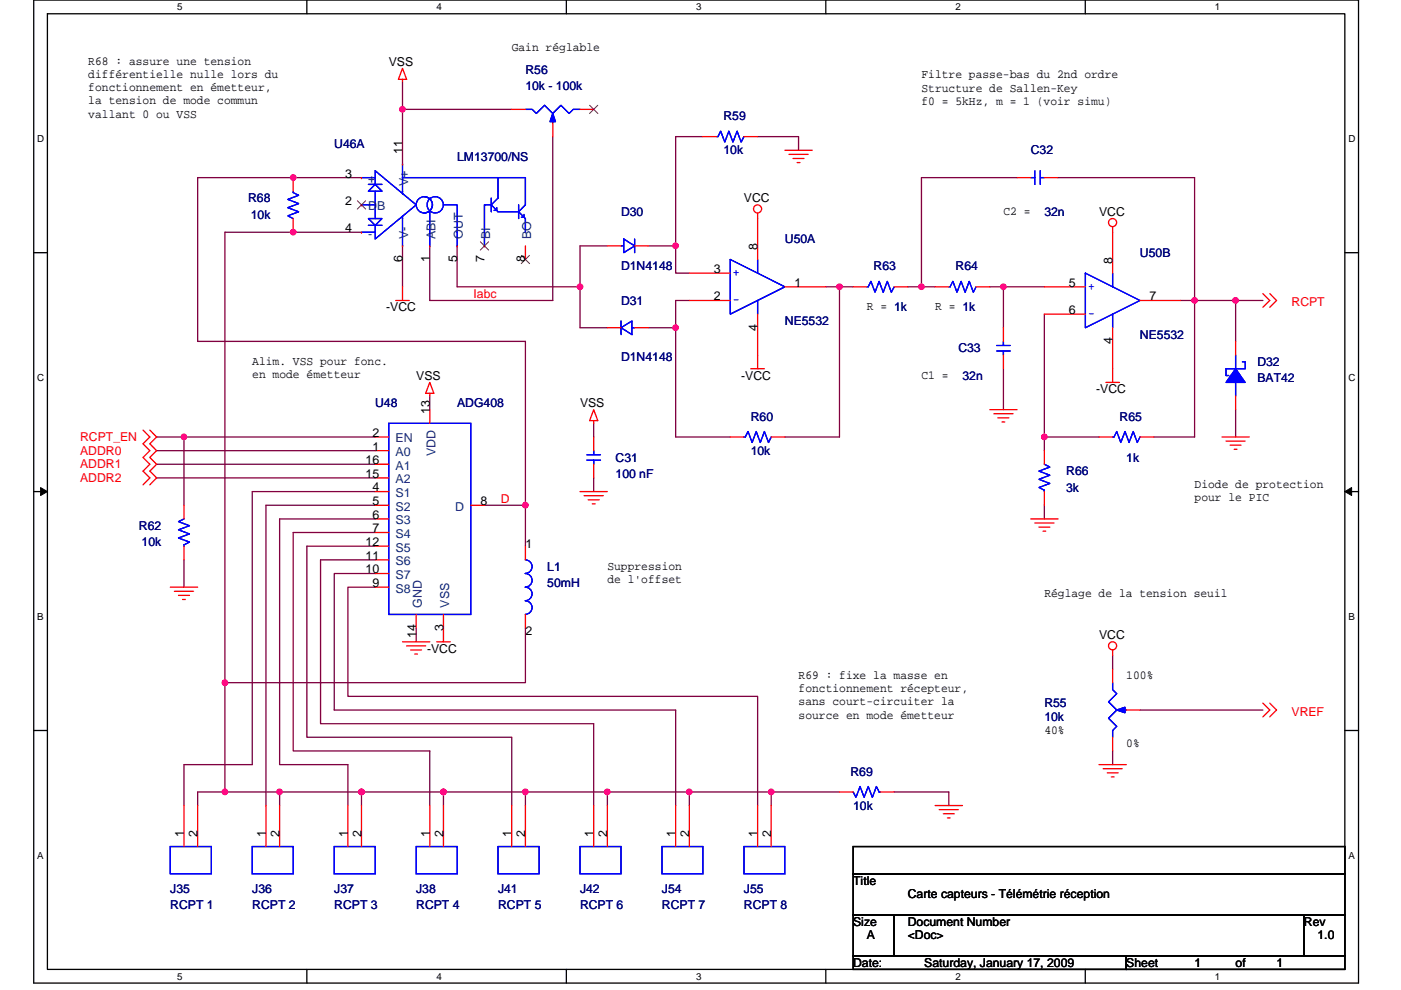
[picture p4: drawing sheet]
<svg xmlns="http://www.w3.org/2000/svg" width="297mm" height="210mm" viewBox="0 0 297 210" stroke-linecap="round" stroke-linejoin="round" font-family="sans-serif">
<path d="M7.2 0h280.8v208.5h-280.8zM10.1 2.9h275v202.7h-275z" fill="none" stroke="#000" stroke-width=".28"/>
<g fill="#fff">
<path d="M37.5 .3h1.2v2.3h-1.2z"/>
<path d="M37.5 205.9h1.2v2.3h-1.2z"/>
</g>
<path d="M65.1 0v2.9M65.1 205.6v2.9" fill="none" stroke="#000" stroke-width=".28"/>
<g fill="#fff">
<path d="M92.6 .3h1.1v2.3h-1.1z"/>
<path d="M92.6 205.9h1.1v2.3h-1.1z"/>
</g>
<path d="M120.1 0v2.9M120.1 205.6v2.9" fill="none" stroke="#000" stroke-width=".28"/>
<g fill="#fff">
<path d="M147.6 .3h1.1v2.3h-1.1z"/>
<path d="M147.6 205.9h1.1v2.3h-1.1z"/>
</g>
<path d="M175.1 0v2.9M175.1 205.6v2.9" fill="none" stroke="#000" stroke-width=".28"/>
<g fill="#fff">
<path d="M202.6 .3h1.1v2.3h-1.1z"/>
<path d="M202.6 205.9h1.1v2.3h-1.1z"/>
</g>
<path d="M230.1 0v2.9M230.1 205.6v2.9" fill="none" stroke="#000" stroke-width=".28"/>
<g fill="#fff">
<path d="M257.6 .3h1.2v2.3h-1.2z"/>
<path d="M257.6 205.9h1.2v2.3h-1.2z"/>
<path d="M7.9 28.3h1.5v2.3h-1.5z"/>
<path d="M285.9 28.3h1.5v2.3h-1.5z"/>
<path d="M7.9 78.9h1.5v2.3h-1.5z"/>
<path d="M285.9 78.9h1.5v2.3h-1.5z"/>
</g>
<path d="M7.2 53.6h2.9M285.1 53.6h2.9" fill="none" stroke="#000" stroke-width=".28"/>
<g fill="#fff">
<path d="M7.9 129.6h1.4v2.3h-1.4z"/>
<path d="M285.9 129.6h1.3v2.3h-1.3z"/>
</g>
<path d="M7.2 104.3h2.9M285.1 104.3h2.9" fill="none" stroke="#000" stroke-width=".28"/>
<path d="M8.6 103.4l1.5 .9-1.5 .8zM285.1 104.3l1.5-.9v1.7z" fill="#000" stroke="#000" stroke-width=".21"/>
<g fill="#fff">
<path d="M7.9 180.3h1.4v2.3h-1.4z"/>
<path d="M285.9 180.3h1.4v2.3h-1.4z"/>
</g>
<path d="M7.2 154.9h2.9M285.1 154.9h2.9M180.9 179.6h104.2v5.7h-104.2zM180.9 185.3h104.2v8.7h-104.2zM180.9 194h8.7v8.7h-8.7zM189.6 194h86.9v8.7h-86.9zM276.5 194h8.6v8.7h-8.6zM180.9 202.7h57.9v2.9h-57.9zM238.8 202.7h46.3v2.9h-46.3z" fill="none" stroke="#000" stroke-width=".28"/>
<g fill="none" stroke="#800040" stroke-width=".28">
<path d="M85.3 17.4v5.8M76.6 37.7h-34.7v34.7h69.5v34.8M85.3 23.2v11.6M85.3 23.2h23.2M117.2 29v34.7h-26.1v-11.5M149 29h-5.7v23.2M160.6 29h8.7v2.9M215.6 37.7h-20.2v23.1M224.3 37.7h29v26M76.6 49.3h-28.9v95.5h63.7v-11.6M85.3 52.2v8.6M96.9 52.2v8.6h26.1"/>
<path d="M128.8 52.2h-5.8v17.3h5.8M137.5 52.2h5.8M143.3 52.2v5.7h2.9M137.5 69.5h5.8M143.3 69.5v23.2h11.5M146.2 63.7h-2.9v5.8M175.1 60.8h2.9M178 60.8h2.9M178 60.8v31.9h-11.6M192.5 60.8h2.9M195.4 60.8h2.9M209.8 60.8h2.9"/>
<path d="M212.7 60.8h8.7M212.7 78.2v8.7M212.7 60.8v8.7M221.4 66.6v26.1M250.4 63.7h2.9M253.3 63.7v29h-8.7M253.3 63.7h8.7v8.7M262 63.7h5.8M33.2 95.6h46.3M33.2 98.5h46.3M33.2 92.7h5.8M39 92.7h40.5"/>
<path d="M39 92.7v14.5M91.1 84v2.9M125.9 89.8v2.9M221.4 92.7v2.9M221.4 92.7h11.6M262 86.9v5.8M33.2 101.4h46.3M39 118.7v5.8M79.5 115.8h-14.4v40.6h43.4v14.5M79.5 112.9h-17.3v46.4h28.9v11.6M79.5 118.7h-11.5v34.8h57.9v17.4M79.5 107.2h-23.1v63.7"/>
<path d="M79.5 110.1h-20.2v52.1h14.5v8.7M79.5 104.3h-26v57.9h-14.5v8.7M102.7 107.2h8.7M111.4 107.2v8.6M125.9 101.4v2.9M221.4 107.2v2.9M79.5 121.6h-8.6v29h72.4v20.3M79.5 124.5h-5.7v23.2h86.8v23.2M88.2 133.2v2.9M235.9 139v2.9M47.7 144.8v23.2M235.9 159.3v2.9"/>
<path d="M241.7 150.6h26.1M47.7 168h11.6M47.7 168h-5.8v2.9M59.3 168v2.9M59.3 168h17.3v2.9M76.6 168h17.4v2.9M94 168h17.4M111.4 168v2.9M111.4 168h17.4M128.8 168v2.9M128.8 168h17.4v2.9M146.2 168h17.3"/>
<path d="M163.5 168v2.9M163.5 168h14.5M189.6 168h11.6v2.9"/>
</g>
<g fill="#f0f" stroke="#f0f" stroke-width=".28">
<circle cx="47.7" cy="168" r=".57"/>
<circle cx="47.7" cy="144.8" r=".57"/>
<circle cx="123" cy="60.8" r=".57"/>
<circle cx="143.2" cy="52.1" r=".57"/>
<circle cx="178" cy="60.8" r=".57"/>
<circle cx="143.2" cy="69.5" r=".57"/>
<circle cx="94" cy="168" r=".57"/>
<circle cx="76.6" cy="168" r=".57"/>
<circle cx="59.3" cy="168" r=".57"/>
<circle cx="262" cy="63.7" r=".57"/>
<circle cx="253.3" cy="63.7" r=".57"/>
<circle cx="195.4" cy="60.8" r=".57"/>
<circle cx="212.7" cy="60.8" r=".57"/>
<circle cx="85.3" cy="23.2" r=".57"/>
<circle cx="111.4" cy="107.1" r=".57"/>
<circle cx="111.4" cy="168" r=".57"/>
<circle cx="62.2" cy="49.2" r=".57"/>
<circle cx="39" cy="92.7" r=".57"/>
<circle cx="221.4" cy="92.7" r=".57"/>
<circle cx="62.2" cy="37.7" r=".57"/>
<circle cx="128.8" cy="168" r=".57"/>
<circle cx="163.5" cy="168" r=".57"/>
<circle cx="146.1" cy="168" r=".57"/>
</g>
<g fill="none" stroke="#f00" stroke-width=".28">
<path d="M85.3 14.5l.9 2.3h-1.7zM85.3 16.8v.6M62.2 37.7v2.9M76.6 37.7h.1M85.3 34.8h.1M108.5 23.2h2.9M117.2 26.1v2.9M123 23.2h2.9M149 29h2.9M157.7 29h2.9M166.4 31.9h5.8M167.3 32.7h4"/>
<path d="M168.1 33.6h2.4M169 34.5h.6M215.6 37.7h2.9M221.4 37.7h2.9M62.2 46.4v2.9M76.6 49.3h.1M76.6 43.5h.1M85.3 52.2h.1M91.1 52.2h.1M96.9 52.2h.1M102.7 52.2h.1M111.4 52.2v2.8"/>
<path d="M128.8 52.2h2.9M134.6 52.2h2.9M146.2 57.9h8.6M160.6 45.2v9.8M235.9 48.1v9.8M83.9 63.7h2.9M85.3 60.8v2.9M128.8 69.5h2.9M134.6 69.5h2.9M146.2 63.7h8.6M159.2 78.2h2.9M160.6 66.6v11.6"/>
<path d="M166.4 60.8h8.7M180.9 60.8h2.9M189.6 60.8h2.9M198.3 60.8h2.9M206.9 60.8h2.9M212.7 69.5v2.9M212.7 75.3v2.9M221.4 60.8h8.7M221.4 66.6h8.7M235.9 69.5v11.6M241.7 63.7h8.7M262 72.4v2.9"/>
<path d="M267.8 62.3l1.4 1.4-1.4 1.5M269.2 62.3l1.5 1.4-1.5 1.5M30.3 91.2l1.5 1.5-1.5 1.4 1.5 1.5-1.5 1.4 1.5 1.5-1.5 1.4 1.5 1.5-1.5 1.4M31.8 91.2l1.4 1.5-1.4 1.4 1.4 1.5-1.4 1.4 1.4 1.5-1.4 1.4 1.4 1.5-1.4 1.4M79.5 92.7h2.9M79.5 95.6h2.9M79.5 98.5h2.9M91.1 86.9v2.9M91.1 81.1l.9 2.3h-1.7zM91.1 83.4v.6M125.9 89.2v.6M125.9 86.9l.8 2.3h-1.7z"/>
<path d="M125.9 92.7v2.9M125.9 98.5v2.9M154.8 92.7h2.9M163.5 92.7h2.9M209.8 86.9h5.8M210.7 87.8h4.1M211.6 88.6h2.3M212.4 89.5h.6M221.4 95.6v2.9M233 92.7h2.9M234.5 81.1h2.9M241.7 92.7h2.9"/>
<path d="M259.1 92.7h5.8M259.9 93.6h4.1M260.8 94.4h2.3M261.7 95.3h.6M262 84v2.9M39 107.2v2.9M39 115.8v2.9M79.5 104.3h2.9M79.5 107.2h2.9M79.5 110.1h2.9M79.5 112.9h2.9M79.5 115.8h2.9"/>
<path d="M79.5 118.7h2.9M79.5 101.4h2.9M99.8 107.2h2.9M111.4 115.8v2.9M123 104.3h5.8M123.8 105.1h4.1M124.7 106h2.3M125.6 106.9h.6M218.5 110.1h5.8M219.4 110.9h4.1M220.3 111.8h2.3M221.1 112.7h.6"/>
<path d="M221.4 104.3v2.9M36.1 124.5h5.8M37 125.4h4M37.8 126.3h2.4M38.7 127.1h.6M79.5 121.6h2.9M79.5 124.5h2.9M85.3 136.1h5.8M86.2 137h4.1M87.1 137.9h2.3M87.9 138.7h.6M88.2 130.3v2.9"/>
<path d="M92.6 136.1h2.9M94 130.3v5.8M111.4 130.3v2.9M235.9 137.9v1.1M235.9 141.9v2.9M235.9 156.4v2.9M238.8 150.6h2.9M267.8 149.1l1.4 1.5-1.4 1.4M269.2 149.1l1.5 1.5-1.5 1.4M39 170.9v8.7M41.9 170.9v8.7M56.4 170.9v8.7"/>
<path d="M59.3 170.9v8.7M73.8 170.9v8.7M76.6 170.9v8.7M91.1 170.9v8.7M94 170.9v8.7M108.5 170.9v8.7M111.4 170.9v8.7M125.9 170.9v8.7M128.8 170.9v8.7M143.3 170.9v8.7M146.2 170.9v8.7M160.6 170.9v8.7"/>
<path d="M163.5 170.9v8.7M178 168h2.9M186.7 168h2.9M198.3 170.9h5.8M199.1 171.7h4.1M200 172.6h2.3M200.9 173.5h.5M233 162.2h5.8M233.9 163h4M234.8 163.9h2.3M235.6 164.8h.6"/>
<circle cx="160.6" cy="44.3" r=".86"/>
<circle cx="235.9" cy="47.2" r=".86"/>
<circle cx="235.9" cy="137" r=".86"/>
</g>
<g fill="none" stroke="#00f" stroke-width=".28">
<path d="M76.6 37.7h2.9M78.1 39.1h2.9M79.5 39.1v-2.9l8.7 7.3-8.7 7.2v-2.9M79.5 39.1l1.5 1.5h-2.9zM85.3 37.7h20.3M85.3 37.7v3.4M85.3 34.8v2.9M111.4 23.2h1.4l.9 .9 1.8-1.8 1.7 1.8 1.7-1.8 1.8 1.8 .8-.9h1.5M117.2 25.5v.6M151.9 29h.3l.6-1.2 .9 2.3 .8-2.3 .9 2.3 .9-2.3 .8 2.3 .6-1.1M218.5 37.7h.9M219.4 36.2v2.9"/>
<path d="M220.6 36.2v2.9M220.6 37.7h.8M62.2 40.6v.3l1.1 .5-2.3 .9 2.3 .9-2.3 .8 2.3 .9-2.3 .9 1.2 .6M76.6 49.3h2.9M76.6 43.5h2.9M78.1 46.4h2.9l-1.5 1.4zM78.1 47.8h2.9M79.5 40.6v5.8M85.3 45.8v6.4M90 41.7a1.73 1.73 0 0 1 1.7 1.7 1.73 1.73 0 0 1-1.7 1.8M91.1 44.9v7.3M94 43.5h2.9v8.7"/>
<path d="M104.2 43.5l1.4 1.4h4.4M104.2 42v2.9M104.2 43.5h-1.5v8.7M104.2 43.5l1.4-1.5v-4.3h5.8v5.8l-1.4 1.4M105.3 44v.6h-.6M110 43.5v2.9M110 44.9l1.4 1.5v2.9M111.1 45.5v.6h-.6M131.7 52.2h.5M132.2 50.7l2.4 1.5-2.4 1.4zM134.6 50.7v2.9M154.8 55l11.6 5.8-11.6 5.8z"/>
<path d="M160.6 55v2.9M230.1 57.9l11.6 5.8-11.6 5.8zM235.9 57.9v2.9M131.7 68.1v2.9M131.7 69.5l2.3-1.4v2.9zM134 69.5h.6M160.6 63.7v2.9M183.8 60.8h.3l.6-1.1 .8 2.3 .9-2.3 .9 2.3 .8-2.3 .9 2.3 .6-1.2M201.2 60.8h.2l.6-1.1 .9 2.3 .9-2.3 .8 2.3 .9-2.3 .9 2.3 .5-1.2M211.3 74.4h2.9M211.3 73.3h2.9M212.7 72.4v.9"/>
<path d="M212.7 74.4v.9M235.9 66.6v2.9M262 75.3v2.9M263.4 76.8h.6v1.4h-4.1v1.5h.6M82.4 89.8h17.4v40.5h-17.4zM124.4 97.6h2.9M124.4 96.5h2.9M125.9 95.6v.9M125.9 97.6v.9M157.7 92.7h.3l.6-1.2 .9 2.4 .8-2.4 .9 2.4 .9-2.4 .8 2.4 .6-1.2M221.4 98.5l1.2 .6-2.3 .8 2.3 .9-2.3 .9 2.3 .8-2.3 .9 1.1 .6v.3M235.9 92.7h.3l.6-1.2 .8 2.4 .9-2.4 .9 2.4 .9-2.4 .8 2.4 .6-1.2"/>
<path d="M262 81.1v2.9M39 110.1l-1.2 .5 2.4 .9-2.4 .9 2.4 .8-2.4 .9 2.4 .9-1.2 .6v.2M111.4 118.7a1.45 1.45 0 0 1 1.4 1.5 1.45 1.45 0 0 1-1.4 1.4 1.44 1.44 0 0 1 1.4 1.5 1.44 1.44 0 0 1-1.4 1.4M111.4 124.5a1.43 1.43 0 0 1 1.4 1.5 1.43 1.43 0 0 1-1.4 1.4 1.45 1.45 0 0 1 1.4 1.5 1.45 1.45 0 0 1-1.4 1.4M235.9 144.8v1.5l.9 .8-1.8 1.8 1.8 1.7-1.8 1.7 1.8 1.8-.9 .8v1.5M238.2 150.6h.6M36.1 179.6h8.7v5.7h-8.7zM53.5 179.6h8.7v5.7h-8.7zM70.9 179.6h8.6v5.7h-8.6zM88.2 179.6h8.7v5.7h-8.7zM105.6 179.6h8.7v5.7h-8.7zM123 179.6h8.7v5.7h-8.7z"/>
<path d="M140.4 179.6h8.6v5.7h-8.6zM157.7 179.6h8.7v5.7h-8.7zM180.9 168l.6 1.1 .8-2.3 .9 2.3 .9-2.3 .9 2.3 .8-2.3 .6 1.2h.3"/>
<circle cx="90" cy="43.4" r="1.73"/>
<circle cx="92.3" cy="43.4" r="1.73"/>
</g>
<path d="M125 22.3l1.8 1.8M126.7 22.3l-1.7 1.8M75.8 42.6l1.7 1.7M77.5 42.6l-1.7 1.7M101.9 51.3l1.7 1.7M103.6 51.3l-1.8 1.7M110.5 54.2l1.8 1.7M112.3 54.2l-1.8 1.7" fill="none" stroke="#804000" stroke-width=".21"/>
<g fill="#00f" stroke="#00f" stroke-width=".28">
<path d="M262 78.2l2 2.9h-4.1z" fill-rule="evenodd"/>
<path d="M262 78.2l2 2.9h-4.1z" fill-rule="evenodd"/>
<path d="M117.2 24.1l.6 1.7h-1.2z" fill-rule="evenodd"/>
<path d="M117.2 24.1l.6 1.7h-1.2z" fill-rule="evenodd"/>
<path d="M236.8 150.6l1.7-.6v1.2z" fill-rule="evenodd"/>
<path d="M236.8 150.6l1.7-.6v1.2z" fill-rule="evenodd"/>
</g>
<g font-size="2.6">
<text x="108.5" y="10.8">Gain réglable</text>
<text x="18.7" y="13.7">R68 : assure une tension</text>
<text x="18.7" y="16.5">différentielle nulle lors du</text>
<text x="82.4" y="13.9">VSS</text>
<text x="195.4" y="16.6">Filtre passe-bas du 2nd ordre</text>
<text x="18.7" y="19.3">fonctionnement en émetteur,</text>
<text x="18.7" y="22.1">la tension de mode commun</text>
<text x="195.4" y="19.4">Structure de Sallen-Key</text>
<text x="195.4" y="22.2">f0 = 5kHz, m = 1 (voir simu)</text>
<text x="18.7" y="25">vallant 0 ou VSS</text>
<text x="85.3" y="32.7" transform="rotate(-90 85.3 32.7)">11</text>
<text x="73.1" y="37.7">3</text>
<text x="73.1" y="43.4">2</text>
<text x="157.7" y="42.9">VCC</text>
<text x="212.7" y="45.6">C2 =</text>
<text x="233" y="45.8">VCC</text>
<text x="73.1" y="49.2">4</text>
<text x="160.6" y="53" transform="rotate(-90 160.6 53)">8</text>
<text x="85.3" y="55.6" transform="rotate(-90 85.3 55.6)">6</text>
<text x="91.1" y="55.6" transform="rotate(-90 91.1 55.6)">1</text>
<text x="96.9" y="55.6" transform="rotate(-90 96.9 55.6)">5</text>
<text x="102.7" y="55.6" transform="rotate(-90 102.7 55.6)">7</text>
<text x="111.4" y="55.6" transform="rotate(-90 111.4 55.6)">8</text>
<text x="151.3" y="57.9">3</text>
<text x="235.9" y="55.9" transform="rotate(-90 235.9 55.9)">8</text>
<text x="151.3" y="63.7">2</text>
<text x="168.4" y="60.8">1</text>
<text x="183.8" y="65.8">R = 1k</text>
<text x="198.3" y="65.8">R = 1k</text>
<text x="226.6" y="60.8">5</text>
<text x="243.7" y="63.7">7</text>
<text x="81.9" y="66.1">-VCC</text>
<text x="160.6" y="70.1" transform="rotate(-90 160.6 70.1)">4</text>
<text x="226.6" y="66.6">6</text>
<text x="53.5" y="77.4">Alim. VSS pour fonc.</text>
<text x="235.9" y="73" transform="rotate(-90 235.9 73)">4</text>
<text x="53.5" y="80.2">en mode émetteur</text>
<text x="88.2" y="80.5">VSS</text>
<text x="157.1" y="80.5">-VCC</text>
<text x="195.4" y="80.3">C1 =</text>
<text x="232.4" y="83.4">-VCC</text>
<text x="91.1" y="87.8" transform="rotate(-90 91.1 87.8)">13</text>
<text x="123" y="86.3">VSS</text>
<text x="78.9" y="95.6">1</text>
<text x="78.9" y="92.7">2</text>
<text x="77.5" y="98.4">16</text>
<text x="77.5" y="101.3">15</text>
<text x="78.9" y="104.2">4</text>
<text x="78.9" y="107.1">5</text>
<text x="101.9" y="107.1">8</text>
<text x="253.3" y="103.5">Diode de protection</text>
<text x="253.3" y="106.3">pour le PIC</text>
<text x="78.9" y="110">6</text>
<text x="78.9" y="112.9">7</text>
<text x="77.5" y="115.8">12</text>
<text x="77.5" y="118.7">11</text>
<text x="111.4" y="116.1">1</text>
<text x="77.5" y="121.6">10</text>
<text x="78.9" y="124.5">9</text>
<text x="128.8" y="120.8">Suppression</text>
<text x="128.8" y="123.7">de l'offset</text>
<text x="221.4" y="126.6">Réglage de la tension seuil</text>
<text x="88.2" y="135.3" transform="rotate(-90 88.2 135.3)">14</text>
<text x="94" y="133.8" transform="rotate(-90 94 133.8)">3</text>
<text x="111.4" y="134.7">2</text>
<text x="233" y="135.6">VCC</text>
<text x="90.5" y="138.5">-VCC</text>
<text x="169.3" y="144">R69 : fixe la masse en</text>
<text x="238.8" y="144">100%</text>
<text x="169.3" y="146.8">fonctionnement récepteur,</text>
<text x="169.3" y="149.6">sans court-circuiter la</text>
<text x="169.3" y="152.4">source en mode émetteur</text>
<text x="221.4" y="155.6">40%</text>
<text x="238.8" y="158.5">0%</text>
<text x="39" y="177.5" transform="rotate(-90 39 177.5)">1</text>
<text x="41.9" y="177.5" transform="rotate(-90 41.9 177.5)">2</text>
<text x="56.4" y="177.5" transform="rotate(-90 56.4 177.5)">1</text>
<text x="59.3" y="177.5" transform="rotate(-90 59.3 177.5)">2</text>
<text x="73.7" y="177.5" transform="rotate(-90 73.7 177.5)">1</text>
<text x="76.6" y="177.5" transform="rotate(-90 76.6 177.5)">2</text>
<text x="91.1" y="177.5" transform="rotate(-90 91.1 177.5)">1</text>
<text x="94" y="177.5" transform="rotate(-90 94 177.5)">2</text>
<text x="108.5" y="177.5" transform="rotate(-90 108.5 177.5)">1</text>
<text x="111.4" y="177.5" transform="rotate(-90 111.4 177.5)">2</text>
<text x="125.9" y="177.5" transform="rotate(-90 125.9 177.5)">1</text>
<text x="128.8" y="177.5" transform="rotate(-90 128.8 177.5)">2</text>
<text x="143.2" y="177.5" transform="rotate(-90 143.2 177.5)">1</text>
<text x="146.1" y="177.5" transform="rotate(-90 146.1 177.5)">2</text>
<text x="160.6" y="177.5" transform="rotate(-90 160.6 177.5)">1</text>
<text x="163.5" y="177.5" transform="rotate(-90 163.5 177.5)">2</text>
<text x="180.9" y="187.7">Title</text>
<text x="192.5" y="190.6">Carte capteurs - Télémétrie réception</text>
<text x="180.9" y="196.4">Size</text>
<text x="192.5" y="196.4">Document Number</text>
<text x="276.5" y="196.4">Rev</text>
<text x="183.8" y="199.3">A</text>
<text x="192.5" y="199.3">&lt;Doc&gt;</text>
<text x="279.3" y="199.3">1.0</text>
<text x="180.9" y="205">Date:</text>
<text x="196" y="205">Saturday, January 17, 2009</text>
<text x="238.8" y="205">Sheet</text>
<text x="253.3" y="205">1</text>
<text x="262" y="205">of</text>
<text x="270.7" y="205">1</text>
</g>
<g font-size="2.6" fill="#000080">
<text x="111.4" y="15.7">R56</text>
<text x="111.4" y="19.2">10k - 100k</text>
<text x="153.4" y="25.5">R59</text>
<text x="70.9" y="31.3">U46A</text>
<text x="96.9" y="34.2">LM13700/NS</text>
<text x="153.4" y="32.8">10k</text>
<text x="218.5" y="32.8">C32</text>
<text x="52.6" y="42.9">R68</text>
<text x="53.2" y="46.4">10k</text>
<text x="131.7" y="45.8">D30</text>
<text x="221.4" y="45.8">32n</text>
<text x="166.4" y="51.6">U50A</text>
<text x="131.7" y="57.4">D1N4148</text>
<text x="185.2" y="57.4">R63</text>
<text x="202.6" y="57.4">R64</text>
<text x="241.7" y="54.5">U50B</text>
<text x="131.7" y="64.6">D31</text>
<text x="166.4" y="69">NE5532</text>
<text x="241.7" y="71.8">NE5532</text>
<text x="131.7" y="76.5">D1N4148</text>
<text x="203.2" y="74.7">C33</text>
<text x="266.6" y="77.6">D32</text>
<text x="204.1" y="80.5">32n</text>
<text x="266.6" y="81.1">BAT42</text>
<text x="79.5" y="86.3">U48</text>
<text x="96.9" y="86.3">ADG408</text>
<text x="159.2" y="89.2">R60</text>
<text x="237.4" y="89.2">R65</text>
<text x="130.5" y="97.9">C31</text>
<text x="130.5" y="101.4">100 nF</text>
<text x="159.2" y="96.5">10k</text>
<text x="226.1" y="100.8">R66</text>
<text x="238.8" y="97.9">1k</text>
<text x="226.1" y="104.3">3k</text>
<text x="29.5" y="112.4">R62</text>
<text x="30" y="115.9">10k</text>
<text x="116" y="121.1">L1</text>
<text x="116" y="124.5">50mH</text>
<text x="221.4" y="150">R55</text>
<text x="221.4" y="152.9">10k</text>
<text x="180.3" y="164.5">R69</text>
<text x="180.9" y="171.7">10k</text>
<text x="36.1" y="189.4">J35</text>
<text x="53.5" y="189.4">J36</text>
<text x="70.9" y="189.4">J37</text>
<text x="88.2" y="189.4">J38</text>
<text x="105.6" y="189.4">J41</text>
<text x="123" y="189.4">J42</text>
<text x="140.4" y="189.4">J54</text>
<text x="157.7" y="189.4">J55</text>
<text x="36.1" y="192.9">RCPT 1</text>
<text x="53.5" y="192.9">RCPT 2</text>
<text x="70.9" y="192.9">RCPT 3</text>
<text x="88.2" y="192.9">RCPT 4</text>
<text x="105.6" y="192.9">RCPT 5</text>
<text x="123" y="192.9">RCPT 6</text>
<text x="140.4" y="192.9">RCPT 7</text>
<text x="157.7" y="192.9">RCPT 8</text>
</g>
<g font-size="2.6" fill="#004080">
<text x="78.1" y="38.8">+</text>
<text x="86.5" y="39.5" transform="rotate(-90 86.5 39.5)">V+</text>
<text x="78.1" y="44.6">DB</text>
<text x="78.1" y="50.4">-</text>
<text x="86.5" y="50.7" transform="rotate(-90 86.5 50.7)">V-</text>
<text x="92.3" y="50.7" transform="rotate(-90 92.3 50.7)">ABI</text>
<text x="98.1" y="50.7" transform="rotate(-90 98.1 50.7)">OUT</text>
<text x="103.9" y="50.7" transform="rotate(-90 103.9 50.7)">BI</text>
<text x="112.6" y="50.7" transform="rotate(-90 112.6 50.7)">BO</text>
<text x="83.9" y="93.9">EN</text>
<text x="83.9" y="96.8">A0</text>
<text x="83.9" y="99.6">A1</text>
<text x="92.3" y="96.8" transform="rotate(-90 92.3 96.8)">VDD</text>
<text x="83.9" y="105.4">S1</text>
<text x="83.9" y="102.5">A2</text>
<text x="83.9" y="108.3">S2</text>
<text x="83.9" y="111.2">S3</text>
<text x="96.5" y="108.3">D</text>
<text x="83.9" y="114.1">S4</text>
<text x="83.9" y="117">S5</text>
<text x="83.9" y="119.9">S6</text>
<text x="83.9" y="122.8">S7</text>
<text x="83.9" y="125.7">S8</text>
<text x="89.4" y="128.9" transform="rotate(-90 89.4 128.9)">GND</text>
<text x="95.2" y="128.9" transform="rotate(-90 95.2 128.9)">VSS</text>
</g>
<g font-size="2.6" fill="#00f">
<text x="155.4" y="58.6">+</text>
<text x="155.4" y="64.4">-</text>
<text x="230.7" y="61.5">+</text>
<text x="230.7" y="67.3">-</text>
</g>
<g font-size="2.6" fill="#f00">
<text x="100.4" y="63.2">Iabc</text>
<text x="273.8" y="64.9">RCPT</text>
<text x="17" y="93.6">RCPT_EN</text>
<text x="17" y="96.5">ADDR0</text>
<text x="17" y="99.4">ADDR1</text>
<text x="17" y="102.3">ADDR2</text>
<text x="106.2" y="106.6">D</text>
<text x="273.8" y="151.8">VREF</text>
</g>
<g font-size="2.1">
<text x="37.5" y="2.2">5</text>
<text x="92.6" y="2.2">4</text>
<text x="147.6" y="2.2">3</text>
<text x="202.6" y="2.2">2</text>
<text x="257.6" y="2.2">1</text>
<text x="7.9" y="30.1">D</text>
<text x="285.9" y="30.1">D</text>
<text x="7.9" y="80.8">C</text>
<text x="285.9" y="80.8">C</text>
<text x="7.9" y="131.4">B</text>
<text x="285.9" y="131.4">B</text>
<text x="7.9" y="182.1">A</text>
<text x="285.9" y="182.1">A</text>
<text x="37.5" y="207.8">5</text>
<text x="92.6" y="207.8">4</text>
<text x="147.6" y="207.8">3</text>
<text x="202.6" y="207.8">2</text>
<text x="257.6" y="207.8">1</text>
</g>
</svg>
